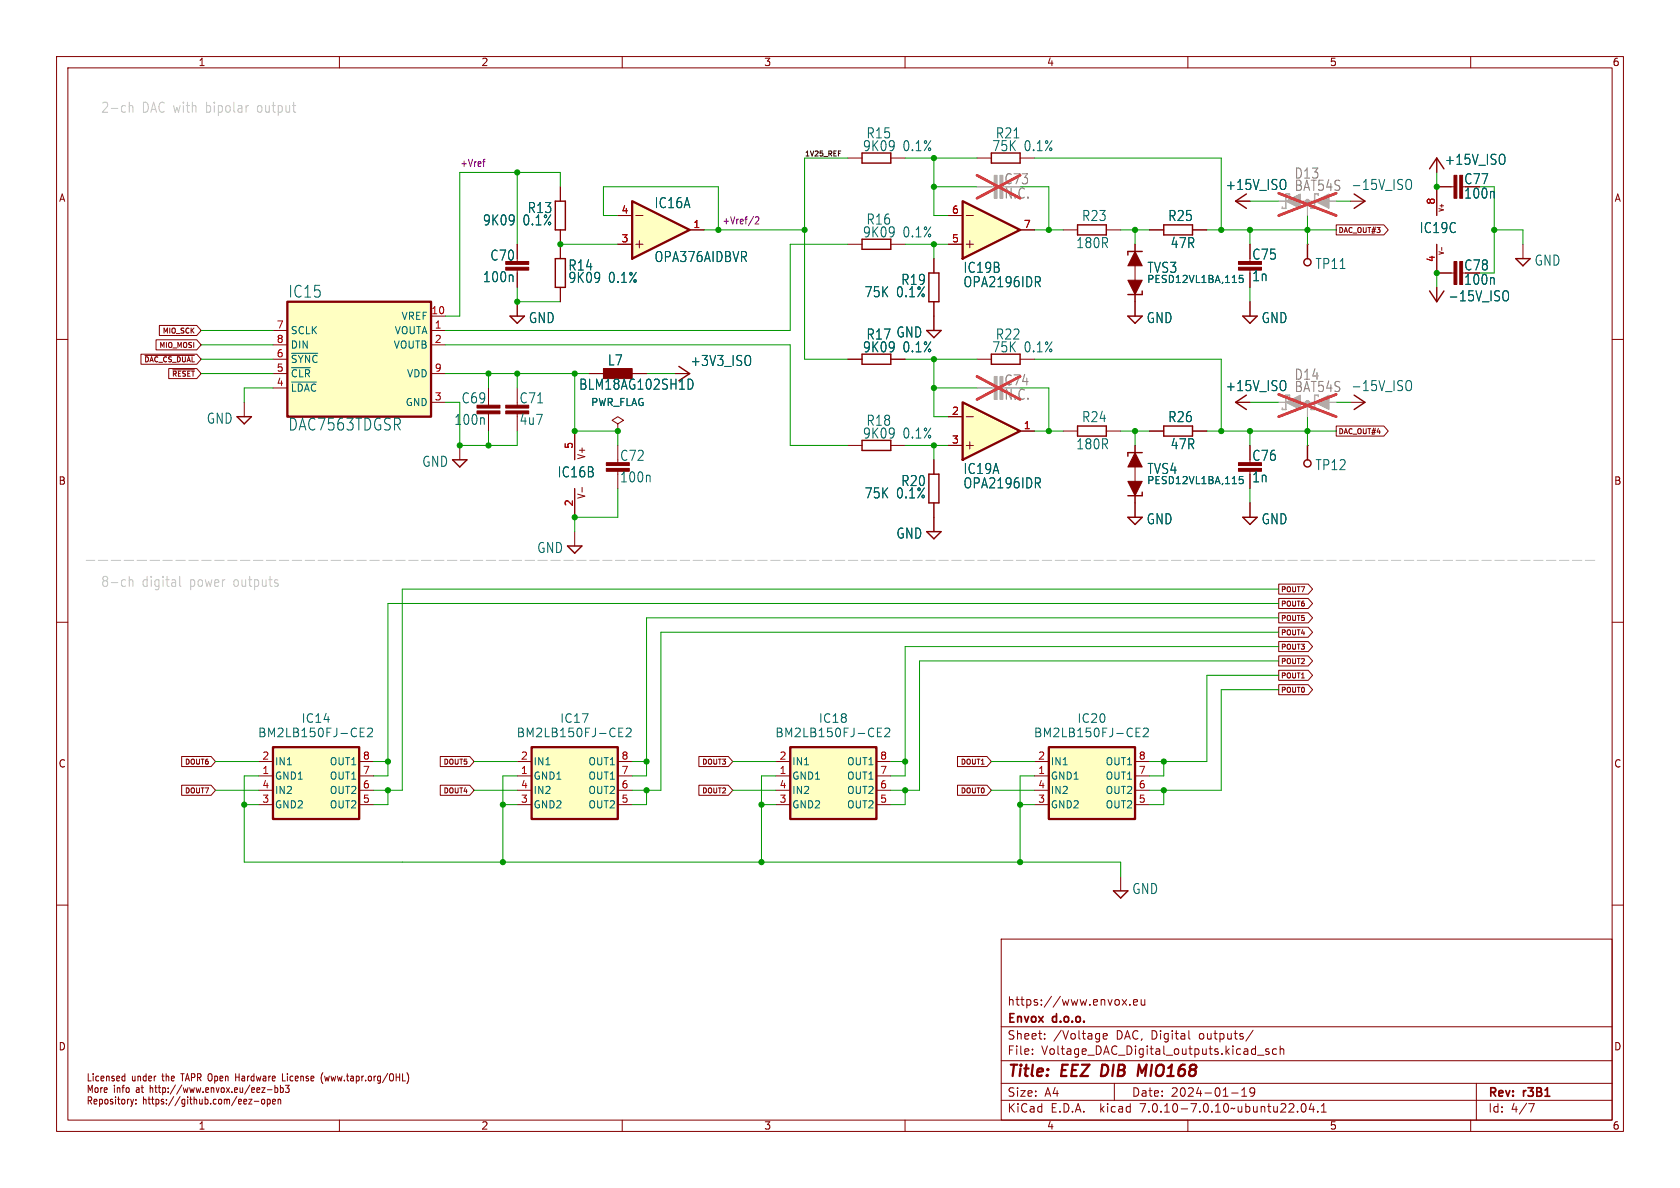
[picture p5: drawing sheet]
<svg xmlns="http://www.w3.org/2000/svg" width="297mm" height="210mm" viewBox="0 0 297 210" stroke-linecap="round" stroke-linejoin="round" font-family="sans-serif">
<g fill="none" stroke="#840000" stroke-width=".18">
<path d="M10 10h277v190h-277zM12 12h273v186h-273zM60 10v2M110 10v2M160 10v2M210 10v2M260 10v2M10 60h2M285 60h2M10 110h2M285 110h2M10 160h2"/>
<path d="M285 160h2M177 166h108v32h-108zM198.4 176.7l.8 1M199.2 176.7l-.8 1M199.7 177.6v.1M200.4 177.2l.7-.1-.1-.3-.4-.1-.2 .2 .1 .7h.5M201.7 176.7l.1 .9 .4 .1 .2-.1M202.4 176.7v1M60 198v2M110 198v2M160 198v2M177 194.5h108"/>
<path d="M177 191.5h108M177 187.5h108M177 181.5h108M182.5 186.3v.1M182.5 185.5v.1M184.7 183.6v.1M184.7 182.8v.1M195 183.2l.7-.1v-.3l-.5-.1-.2 .2 .1 .7h.6M197 191.5v3M210 198v2M210.2 182.2v1.3l.2 .2M217.7 193.2h1.2"/>
<path d="M219.5 193.8h.9M219.5 192.7l.5-.4v1.5M221.5 182.1l-1.3 2M221.8 192.9l-.3 .3h-.3l-.2-.3 .1-.5 .4-.1 .2 .1a.99 .99 0 0 1-.3 1.4h-.3M222.3 186.5h1.2M224.3 185.5l-.3-.1-.3 .2 .1 .2 .5 .2v.3h-.6M225.7 185.5l-.5-.1-.2 .3v.4l.1 .2h.6M226.3 185.5l.2-.1 .4 .1 .1 .9M226.3 184.9v1.5M229.4 196.5v.1M230.2 195.2l.2-.1a.81 .81 0 0 1 .6 .6 .81 .81 0 0 1-.3 .8l-.2 .1a.81 .81 0 0 1-.3-1.4zM231.8 195l-.3 1.1h.9"/>
<path d="M232.2 195.6v1M233 196.5v.1M233.6 196.6h.9M233.6 195.5l.4-.4v1.5M260 198v2M261 191.5v6.5M270.2 195.1h1l-.6 1.5"/>
</g>
<path d="M194.9 188.2l-.3 2h.5M201.4 188.2l.4 1.4 .9-1.4" fill="none" stroke="#840000" stroke-width=".4"/>
<path d="M170.2 35.6l10.1 5-10.1 5.1z" fill="#ffffc2"/>
<g fill="none" stroke="#840000" stroke-width=".18">
<path d="M99.1 33v2.6M149.9 27.9h2.5M157.5 27.9h2.5M167.6 38.1h2.6M170.8 38.1h1.3M172.7 27.9h2.6M180.3 27.9h2.6M218.4 35.6h2.6M238.8 35.6h2.5M254 27.9v2.6M257 33h-3v5.1M91.4 43.2v3"/>
<path d="M91.4 47.8v3M91.4 53.3v2.6M99.1 40.6v5.1M99.1 50.8v2.5M149.9 43.2h2.5M157.5 43.2h2.5M165.1 45.7v2.6M165.1 53.3v5.1M167.6 43.2h2.6M170.8 43.2h1.3M171.4 42.5v1.3M180.3 40.6h2.6"/>
<path d="M200.7 43.2v12.7M221 43.2v2.5M221 48.3v2.5M221 53.3v2.6M231.1 43.2h.1M254 43.2v5.1h3M254 50.8v2.5M254.9 43.7v.6M269.2 43.2v2.5M81.3 78.7v2.6M86.4 68.6v3M86.4 73.2v3"/>
<path d="M91.4 68.6v2.5M101.6 76.2v5.1M104.1 66h2.6M109.2 74.9l1-.6-1-.6-1 .6 1 .6v1.3M109.2 76.2h.1M109.2 78.7v2.6M111.8 66h2.5M172.7 63.5h2.6M180.3 63.5h2.6M218.4 71.1h2.6M238.8 71.1h2.5M101.6 86.4v5"/>
<path d="M101.6 94v2.5M102.9 86.2v.8M91.4 137.2h2.6M91.4 134.6h2.6M91.4 139.7h2.6M109.2 137.2h2.6M109.2 134.6h2.6M109.2 139.7h2.6M91.4 142.2h2.6M109.2 142.2h2.6M198.1 154.9v2.6"/>
</g>
<path d="M170.2 35.6l10.1 5-10.1 5.1zM94 132.1h15.2v12.7h-15.2z" fill="none" stroke="#840000" stroke-width=".41"/>
<g fill="none" stroke="#006464" stroke-width=".18">
<path d="M227.1 31.8a1.43 1.43 0 0 1 0 1.6M248.8 31.8h.5a1.26 1.26 0 0 1-.1 1.7l-.4-.1M265.8 27.4a1.43 1.43 0 0 1 0 1.6M183.4 49.8l.5 .9M183.8 49l.1 .2-.1 .6M219.7 48.7h-.6v.6l.2-.1h.4l.1 .2-.1 .4-.1 .1-.5-.1M265.9 51.5h.6a1.26 1.26 0 0 1-.2 1.7l-.4-.1M121.7 67a.94 .94 0 0 1 .9 .7 .94 .94 0 0 1-.4 1l-.5 .1M227.1 67.4a1.43 1.43 0 0 1 0 1.6M248.8 67.4h.5a1.26 1.26 0 0 1-.1 1.7l-.4-.1M109.4 129.4h.5M109.4 130.2h.7"/>
<path d="M109.4 128.7h.7M110.7 128.9l.6-.2 .2 .2 .1 .2-1 1.1h1"/>
</g>
<g fill="none" stroke="#840000" stroke-width=".25">
<path d="M98.2 35.6h1.7v5h-1.7zM152.4 27.1h5.1v1.7h-5.1zM175.3 27.1h5v1.7h-5zM220.3 34.3l-1.9 1.3 1.9 1.2M239.4 34.3l1.9 1.3-1.9 1.2M252.7 29.8l1.3-1.9 1.3 1.9M90.2 55.9h2.5l-1.3 1.3zM98.2 45.7h1.7v5.1h-1.7zM152.4 42.3h5.1v1.8h-5.1zM163.8 58.4h2.6l-1.3 1.3zM164.2 48.3h1.8v5h-1.8zM199.4 55.9h2.5l-1.2 1.3z"/>
<path d="M201.9 51.4v.7h-2.5M201.9 44.5h-2.5v.6M219.7 55.9h2.5l-1.2 1.3zM231.1 43.2v2.5M252.7 51.4l1.3 1.9 1.3-1.9M268 45.7h2.5l-1.3 1.3zM175.3 62.6h5v1.8h-5zM220.3 69.9l-1.9 1.2 1.9 1.3M239.4 69.9l1.9 1.2-1.9 1.3M80 81.3h2.5l-1.2 1.3zM100.3 96.5h2.6l-1.3 1.3zM196.8 157.5h2.6l-1.3 1.3z"/>
<circle cx="231.1" cy="46.4" r=".63"/>
</g>
<g fill="#840000" stroke="#840000" stroke-width=".18">
<path d="M199.4 49.5h2.5l-1.2 2.6z"/>
<path d="M200.7 44.5l1.2 2.5h-2.5z"/>
<path d="M89.4 46.2h4.1v.5h-4.1z"/>
<path d="M89.4 47.2h4.1v.6h-4.1z"/>
<path d="M258.1 31h.5v4.1h-.5z"/>
<path d="M257 31h.6v4.1h-.6z"/>
<path d="M89.4 71.6h4.1v.5h-4.1z"/>
<path d="M89.4 72.6h4.1v.6h-4.1z"/>
<path d="M258.1 46.2h.5v4.1h-.5z"/>
<path d="M257 46.2h.6v4.1h-.6z"/>
<path d="M84.3 72.6h4.1v.6h-4.1z"/>
<path d="M84.3 71.6h4.1v.5h-4.1z"/>
<path d="M218.9 47.2h4.1v.6h-4.1z"/>
<path d="M218.9 46.2h4.1v.5h-4.1z"/>
<path d="M106.7 65.2h5.1v1.7h-5.1z"/>
<path d="M107.2 82.8h4.1v.5h-4.1z"/>
<path d="M107.2 81.8h4.1v.5h-4.1z"/>
</g>
<path d="M172.7 33h3.1M226.1 35.6h10.1M231.1 35.6v2.5M226.1 71.1h10.1M231.1 71.1v2.6" fill="none" stroke="#a1a1a1" stroke-width=".18"/>
<path d="M228 34.5v-.2h-.7v2.5h-.6v-.2M232.4 34.3v2.5h-.6v-.2M228 70.1v-.2h-.7v2.5h-.6v-.3M232.4 69.9v2.5h-.6v-.3" fill="none" stroke="#a1a1a1" stroke-width=".25"/>
<g fill="#a1a1a1" stroke="#a1a1a1" stroke-width=".18">
<path d="M232.4 35.6l2.5-1.3v2.5z"/>
<path d="M227.3 35.6l2.6-1.3v2.5z"/>
<path d="M232.4 71.1l2.5-1.2v2.5z"/>
<path d="M227.3 71.1l2.6-1.2v2.5z"/>
<path d="M176.8 31h.5v4.1h-.5z"/>
<path d="M175.8 31h.5v4.1h-.5z"/>
<circle cx="231.1" cy="35.6" r=".33"/>
<circle cx="231.1" cy="71.1" r=".33"/>
</g>
<path d="M172.7 31l7.6 4.1M180.3 31l-7.6 4.1M226.1 34.2l10.1 3.9M236.2 34.2l-10.1 3.9M226.1 69.7l10.1 4M236.2 69.7l-10.1 4" fill="none" stroke="#eb3a3d" stroke-width=".46"/>
<path d="M94 132.1h15.2v12.7h-15.2z" fill="#ffffc2" stroke="#ffffc2" stroke-width=".18"/>
<path d="M170.2 71.1l10.1 5.1-10.1 5.1z" fill="#ffffc2"/>
<path d="M119.4 66h2.5M167.6 73.7h2.6M167.6 78.7h2.6M170.8 73.7h1.3M170.8 78.7h1.3M171.4 78.1v1.3M180.3 76.2h2.6" fill="none" stroke="#840000" stroke-width=".18"/>
<path d="M170.2 71.1l10.1 5.1-10.1 5.1z" fill="none" stroke="#840000" stroke-width=".41"/>
<path d="M132.5 62.9a1.43 1.43 0 0 1 0 1.6M183.4 85.4l.5 .8M183.8 84.5l.1 .3-.1 .5" fill="none" stroke="#006464" stroke-width=".18"/>
<path d="M120 64.8l1.9 1.2-1.9 1.3" fill="none" stroke="#840000" stroke-width=".25"/>
<path d="M111.8 35.6l10.1 5-10.1 5.1z" fill="#ffffc2"/>
<g fill="none" stroke="#840000" stroke-width=".18">
<path d="M99.1 33v2.6M109.2 38.1h2.6M112.4 38.1h1.3M167.6 38.1h2.6M218.4 35.6h2.6M236.2 39.8h8.4l.8 .8-.8 .9h-8.4zM254 27.9v2.6M256.5 33h-2.5v5.1M28.2 57.5h6.6l.8 .9-.8 .9h-6.6zM48.3 58.4h2.5M76.2 58.4h2.5M76.2 55.9h2.5"/>
<path d="M91.4 43.2v2.5M91.4 48.3v2.5M91.4 53.3v2.6M99.1 40.6v5.1M99.1 50.8v2.5M109.2 43.2h2.6M112.4 43.2h1.3M113 42.5v1.3M121.9 40.6h2.6M165.1 45.7v2.6M165.1 53.3v5.1M167.6 43.2h2.6"/>
<path d="M180.3 40.6h2.6M188 40.6h2.5M195.6 40.6h2.5M200.7 43.2v2.5M200.7 50.8v5.1M203.2 40.6h2.5M210.8 40.6h2.6M221 43.2v2.5M221 48.3v2.5M221 53.3v2.6M254 43.2v5.1h2.5M254 50.8v2.5"/>
<path d="M24.9 62.6h9.9l.8 .9-.8 .9h-9.9zM25.6 62.8h8.8M27.6 60.1h7.2l.8 .9-.8 .8h-7.2zM29.8 65.2h5l.8 .8-.8 .9h-5zM30.5 65.4h3.9M43.2 71.1v2.6M48.3 63.5h2.5M48.3 61h2.5M48.3 68.6h2.5M48.3 66h2.5M76.2 61h2.5M76.2 71.1h2.5"/>
<path d="M76.2 66h2.5M101.6 76.2v5.1M104.1 66h2.6M109.2 76.2h.1M111.8 66h2.5M119.4 66h2.5M149.9 63.5h2.5M149.9 78.7h2.5M157.5 63.5h2.5M157.5 78.7h2.5M167.6 78.7h2.6M167.6 73.7h2.6"/>
<path d="M180.3 76.2h2.6M188 76.2h2.5M195.6 76.2h2.5M200.7 78.7v12.7M203.2 76.2h2.5M210.8 76.2h2.6M218.4 71.1h2.6M221 78.7v2.6M231.1 78.7h.1M236.2 75.3h8.4l.8 .9-.8 .9h-8.4zM101.6 86.4v5M165.1 81.3v2.5"/>
<path d="M165.1 88.9v5.1M221 83.8v2.6M221 88.9v2.5M226.1 103.3h5.2l.7 .8-.7 .9h-5.2zM226.1 105.8h5.2l.7 .9-.7 .9h-5.2zM226.1 108.3h5.2l.7 .9-.7 .9h-5.2zM226.1 110.9h5.2l.7 .9-.7 .8h-5.2zM226.1 113.4h5.2l.7 .9-.7 .9h-5.2zM226.1 118.5h5.2l.7 .9-.7 .9h-5.2zM226.1 116h5.2l.7 .8-.7 .9h-5.2zM32.1 138.8h5.2l.8 .9-.8 .9h-5.2zM32.1 133.7h5.2l.8 .9-.8 .9h-5.2z"/>
<path d="M45.7 137.2h2.6M45.7 134.6h2.6M45.7 139.7h2.6M63.5 137.2h2.5M63.5 134.6h2.5M63.5 139.7h2.5M77.8 133.7h5.2l.8 .9-.8 .9h-5.2zM77.8 138.8h5.2l.8 .9-.8 .9h-5.2zM123.6 133.7h5.2l.7 .9-.7 .9h-5.2zM123.6 138.8h5.2l.7 .9-.7 .9h-5.2zM137.2 137.2h2.5M137.2 134.6h2.5"/>
<path d="M137.2 139.7h2.5M154.9 137.2h2.6M154.9 134.6h2.6M154.9 139.7h2.6M169.3 138.8h5.2l.8 .9-.8 .9h-5.2zM169.3 133.7h5.2l.8 .9-.8 .9h-5.2zM182.9 137.2h2.5M182.9 134.6h2.5M182.9 139.7h2.5M200.7 137.2h2.5M200.7 134.6h2.5M200.7 139.7h2.5"/>
<path d="M226.1 121h5.2l.7 .9-.7 .9h-5.2zM45.7 142.2h2.6M63.5 142.2h2.5M137.2 142.2h2.5M154.9 142.2h2.6M182.9 142.2h2.5M200.7 142.2h2.5M21.8 190.2l.3 .1M22.1 189.8v1.3M22.1 191l-.3 .1M23.1 194.3l.3 .9M23.4 195.2l-.1 .3"/>
<path d="M23.6 194.3l-.2 .9M24 195v.2M24 194.4v.1M41.7 189.8v1.3M41.7 190.4h.6M44 194.3h.5l-.5 .9h.5M44.9 194.7h.9M46.3 194.4l.3-.1 .2 .3v.3l-.2 .3-.3-.1-.1-.2zM47.3 192.6h.8M47.3 194.4l.3-.1 .2 .3-.1 .5h-.4M47.3 194.3v1.3M48.2 194.7l.5-.1v-.2l-.4-.1-.1 .2v.6h.5"/>
<path d="M48.6 191.9v1.2M48.6 192.3h.3l.2 .2-.1 .6h-.4M49.2 194.4l.1-.1 .3 .1v.8M49.2 194.3v.9M49.6 192.3h.3l.2 .2-.1 .6h-.4M49.6 191.9v1.2M49.9 189.8v1.3h.5M50.4 191.9h.7l-.3 .4 .3 .2v.5l-.2 .1-.5-.1M57.1 189.6a1.65 1.65 0 0 0 0 2M57.4 190.2l.2 .9M71.9 189.6a1.65 1.65 0 0 1 0 2"/>
</g>
<path d="M111.8 35.6l10.1 5-10.1 5.1zM50.8 53.3h25.4v20.4h-25.4zM48.3 132.1h15.2v12.7h-15.2zM139.7 132.1h15.2v12.7h-15.2zM185.4 132.1h15.3v12.7h-15.3z" fill="none" stroke="#840000" stroke-width=".41"/>
<g fill="none" stroke="#840000" stroke-width=".25">
<path d="M190.5 39.8h5.1v1.7h-5.1zM205.7 39.8h5.1v1.7h-5.1zM41.9 73.7h2.5l-1.2 1.2zM152.4 62.6h5.1v1.8h-5.1zM152.4 77.9h5.1v1.7h-5.1zM190.5 75.3h5.1v1.8h-5.1zM205.7 75.3h5.1v1.8h-5.1zM231.1 78.7v2.6M163.8 94h2.6l-1.3 1.3zM164.2 83.8h1.8v5.1h-1.8zM199.4 91.4h2.5l-1.2 1.3zM201.9 87v.6h-2.5"/>
<path d="M201.9 80h-2.5v.6M219.7 91.4h2.5l-1.2 1.3z"/>
<circle cx="231.1" cy="81.9" r=".63"/>
</g>
<g fill="#a1a1a1" stroke="#a1a1a1" stroke-width=".18">
<path d="M176.8 66.5h.5v4.1h-.5z"/>
<path d="M175.8 66.5h.5v4.1h-.5z"/>
</g>
<path d="M172.7 33h2.6M226.1 35.6h2.5M231.1 35.6v2.5M233.7 35.6h2.5M172.7 68.6h3.1M226.1 71.1h2.5M231.1 71.1v2.6M233.7 71.1h2.5" fill="none" stroke="#a1a1a1" stroke-width=".18"/>
<path d="M172.7 31l7.6 4.1M180.3 31l-7.6 4.1M226.1 34.2l10.1 3.9M236.2 34.2l-10.1 3.9M172.7 66.5l7.6 4.1M180.3 66.5l-7.6 4.1M226.1 69.7l10.1 4M236.2 69.7l-10.1 4" fill="none" stroke="#eb3a3d" stroke-width=".46"/>
<g fill="#ffffc2" stroke="#ffffc2" stroke-width=".18">
<path d="M185.4 132.1h15.3v12.7h-15.3z"/>
<path d="M139.7 132.1h15.2v12.7h-15.2z"/>
<path d="M48.3 132.1h15.2v12.7h-15.2z"/>
<path d="M50.8 53.3h25.4v20.4h-25.4z"/>
</g>
<g fill="none" stroke="#006464" stroke-width=".18">
<path d="M227.1 31.8a1.43 1.43 0 0 1 0 1.6M265.8 27.4a1.43 1.43 0 0 1 0 1.6M183.4 49.8l.5 .9M183.8 49l.1 .2-.1 .6M219.7 48.7h-.6v.6l.2-.1h.4l.1 .2-.1 .4-.1 .1-.5-.1M265.9 51.5h.6a1.26 1.26 0 0 1-.2 1.7l-.4-.1M51.5 67.5h4.4M51.5 65h3.3M51.5 62.5h4.7M121.7 67a.94 .94 0 0 1 .9 .7 .94 .94 0 0 1-.4 1l-.5 .1M132.5 62.9a1.43 1.43 0 0 1 0 1.6M227.1 67.4a1.43 1.43 0 0 1 0 1.6"/>
<path d="M183.4 85.4l.5 .8M183.8 84.5l.1 .3-.1 .5M219.7 84.2h-.6v.6l.2-.1 .4 .1 .1 .2-.1 .4-.1 .1-.5-.1M63.7 129.4h.5M63.7 130.2h.7M63.7 128.7h.7M65 128.9l.6-.2 .2 .2 .1 .2-1 1.1h1M155.1 129.4h.5M155.1 130.2h.7M155.1 128.7h.7M156.4 128.9l.6-.2 .2 .2 .1 .2-.9 1.1h.9M200.8 129.4h.5"/>
<path d="M200.8 130.2h.8M200.8 128.7h.8M202.1 128.9l.6-.2 .2 .2 .1 .2-.9 1.1h.9"/>
</g>
<g fill="#840000" stroke="#840000" stroke-width=".18">
<path d="M218.9 82.8h4.1v.5h-4.1z"/>
<path d="M218.9 81.8h4.1v.5h-4.1z"/>
<path d="M199.4 85.1h2.5l-1.2 2.5z"/>
<path d="M200.7 80l1.2 2.6h-2.5z"/>
</g>
<path d="M22.8 18.1v1.7M22.8 18.8a.37 .37 0 0 1 .6-.1l.1 1.1M43.9 18.7h-.3M22.8 101.9v1.8M22.8 102.6a.37 .37 0 0 1 .6 0l.1 1.1M31.8 101.9v1.5l.2 .3M49 103.1a.31 .31 0 0 1 .2 .3 .31 .31 0 0 1-.2 .3M49 102.5l.1 .1" fill="none" stroke="#c2c2c2" stroke-width=".18"/>
<path d="M85.3 28.6h.4M85.7 28.2l-.2 .1M133.2 38.3l-.9 1.6M133.5 38.4l.5-.1 .2 .4-.7 .9h.7" fill="none" stroke="#840084" stroke-width=".18"/>
<path d="M281.9 99.1h-266.7" fill="none" stroke="#c2c2c2" stroke-width=".18" stroke-dasharray="1.7 .6"/>
<g fill="none" stroke="#009600" stroke-width=".18">
<path d="M91.4 30.5v12.7M99.1 33v-2.5h-17.8v25.4h-2.6M109.2 38.1h-2.5v-5.1h20.3v7.6M149.9 27.9h-7.7v35.6h7.7M160 27.9h12.7M165.1 27.9v10.2h2.5M165.1 33h7.6M180.3 33h5.1v7.6M182.9 27.9h33v12.7M221 35.6h5.1M231.1 38.1v5.1M236.2 35.6h2.6"/>
<path d="M254 30.5v2.5M264.2 33v15.3M35.6 58.4h12.7M91.4 50.8v2.5h7.7M99.1 43.2h10.1M124.5 40.6h17.7M149.9 43.2h-10.2v15.2h-61M160 43.2h7.6M165.1 43.2v2.5M182.9 40.6h5.1M198.1 40.6h5.1M200.7 40.6v2.6"/>
<path d="M213.4 40.6h22.8M221 40.6v2.6M221 50.8v2.5M254 48.3v2.5M264.2 40.6h5v2.6M35.6 63.5h12.7M35.6 66h12.7M35.6 61h12.7M48.3 68.6h-5.1v2.5M78.7 61h61v17.7h10.2M78.7 71.1h2.6v7.6h10.1v-2.5M78.7 66h25.4"/>
<path d="M86.4 66v2.6M86.4 76.2v2.5M91.4 66v2.6M101.6 66v10.2h7.6v2.5M114.3 66h5.1M160 78.7h7.6M160 63.5h12.7M165.1 63.5v10.2h2.5M165.1 78.7v2.6M165.1 68.6h7.6M180.3 68.6h5.1v7.6M182.9 63.5h33v12.7"/>
<path d="M182.9 76.2h5.1M198.1 76.2h5.1M200.7 76.2v2.5M213.4 76.2h22.8M221 71.1h5.1M221 76.2v2.5M231.1 73.7v5M236.2 71.1h2.6M109.2 86.4v5h-7.6v2.6M221 86.4v2.5M226.1 114.3h-66.1v22.9h-2.5M226.1 111.8h-109.3v27.9h-5"/>
<path d="M226.1 104.1h-155v35.6h-5.1M226.1 116.8h-63.5v22.9h-5.1M226.1 106.7h-157.5v30.5h-2.6M226.1 109.2h-111.8v28h-2.5M226.1 119.4h-12.7v15.2h-10.2M38.1 139.7h7.6M38.1 134.6h7.6M45.7 137.2h-2.5v15.2h154.9v2.5M66 134.6h2.6M68.6 139.7v2.5h-2.6M83.8 139.7h7.6M83.8 134.6h7.6"/>
<path d="M91.4 137.2h-2.5v15.2M111.8 134.6h2.5M114.3 139.7v2.5h-2.5M129.5 139.7h7.7M129.5 134.6h7.7M137.2 137.2h-2.6v15.2M157.5 134.6h2.5M160 139.7v2.5h-2.5M175.3 139.7h7.6M175.3 134.6h7.6M182.9 137.2h-2.6v15.2M205.7 139.7v2.5h-2.5"/>
<path d="M205.7 134.6v2.6h-2.5M226.1 121.9h-10.2v17.8h-12.7M43.2 142.2h2.5M88.9 142.2h2.5M134.6 142.2h2.6M180.3 142.2h2.6"/>
</g>
<g fill="#009600" stroke="#009600" stroke-width=".18">
<circle cx="205.7" cy="134.6" r=".46"/>
<circle cx="205.7" cy="139.7" r=".46"/>
<circle cx="180.3" cy="152.4" r=".46"/>
<circle cx="180.3" cy="142.2" r=".46"/>
<circle cx="254" cy="33" r=".46"/>
<circle cx="264.2" cy="40.6" r=".46"/>
<circle cx="231.1" cy="76.2" r=".46"/>
<circle cx="221" cy="40.6" r=".46"/>
<circle cx="254" cy="48.3" r=".46"/>
<circle cx="231.1" cy="40.6" r=".46"/>
<circle cx="215.9" cy="40.6" r=".46"/>
<circle cx="185.4" cy="40.6" r=".46"/>
<circle cx="165.1" cy="63.5" r=".46"/>
<circle cx="200.7" cy="76.2" r=".46"/>
<circle cx="221" cy="76.2" r=".46"/>
<circle cx="200.7" cy="40.6" r=".46"/>
<circle cx="215.9" cy="76.2" r=".46"/>
<circle cx="165.1" cy="78.7" r=".46"/>
<circle cx="185.4" cy="76.2" r=".46"/>
<circle cx="165.1" cy="68.6" r=".46"/>
<circle cx="101.6" cy="91.4" r=".46"/>
<circle cx="109.2" cy="76.2" r=".46"/>
<circle cx="86.4" cy="66" r=".46"/>
<circle cx="81.3" cy="78.7" r=".46"/>
<circle cx="101.6" cy="66" r=".46"/>
<circle cx="101.6" cy="76.2" r=".46"/>
<circle cx="86.4" cy="78.7" r=".46"/>
<circle cx="165.1" cy="27.9" r=".46"/>
<circle cx="165.1" cy="43.2" r=".46"/>
<circle cx="165.1" cy="33" r=".46"/>
<circle cx="127" cy="40.6" r=".46"/>
<circle cx="142.2" cy="40.6" r=".46"/>
<circle cx="134.6" cy="142.2" r=".46"/>
<circle cx="134.6" cy="152.4" r=".46"/>
<circle cx="88.9" cy="142.2" r=".46"/>
<circle cx="88.9" cy="152.4" r=".46"/>
<circle cx="114.3" cy="134.6" r=".46"/>
<circle cx="160" cy="139.7" r=".46"/>
<circle cx="160" cy="134.6" r=".46"/>
<circle cx="114.3" cy="139.7" r=".46"/>
<circle cx="91.4" cy="53.3" r=".46"/>
<circle cx="99.1" cy="43.2" r=".46"/>
<circle cx="91.4" cy="30.5" r=".46"/>
<circle cx="91.4" cy="66" r=".46"/>
<circle cx="68.6" cy="134.6" r=".46"/>
<circle cx="68.6" cy="139.7" r=".46"/>
<circle cx="43.2" cy="142.2" r=".46"/>
</g>
<g font-size="2.9" fill="#006464">
<text x="50.9" y="52.8">IC15</text>
<text x="50.9" y="76.3">DAC7563TDGSR</text>
</g>
<g font-size="2.8" fill="#840000">
<text x="178" y="190.9">Title:</text>
<text x="187.7" y="190.9">EEZ</text>
<text x="195.5" y="190.9">DIB</text>
<text x="202.8" y="190.9">MIO168</text>
</g>
<g font-size="2.5" fill="#c2c2c2">
<text x="17.8" y="20.1">2-ch</text>
<text x="25.1" y="20.1">DAC with</text>
<text x="36.5" y="20.1">bipolar</text>
<text x="45.7" y="20.1">output</text>
<text x="17.8" y="103.9">8-ch</text>
<text x="25.1" y="103.9">digital</text>
<text x="33.6" y="103.9">power</text>
<text x="41.4" y="103.9">outputs</text>
</g>
<g font-size="2.5" fill="#006464">
<text x="152.5" y="26.9">9K09</text>
<text x="153.1" y="24.7">R15</text>
<text x="159.6" y="26.9">0.1%</text>
<text x="175.3" y="26.9">75K</text>
<text x="175.9" y="24.7">R21</text>
<text x="181" y="26.9">0.1%</text>
<text x="255.3" y="29.4">+15V_ISO</text>
<text x="216.6" y="33.8">+15V_ISO</text>
<text x="238.8" y="33.8">-15V_ISO</text>
<text x="258.8" y="35.3">100n</text>
<text x="85.3" y="40.1">9K09</text>
<text x="92.4" y="40.1">0.1%</text>
<text x="93.2" y="37.9">R13</text>
<text x="115.6" y="37">IC16A</text>
<text x="153.1" y="39.9">R16</text>
<text x="191.2" y="39.3">R23</text>
<text x="206.4" y="39.3">R25</text>
<text x="250.9" y="41.4">IC19C</text>
<text x="86.6" y="46.3">C70</text>
<text x="115.6" y="46.5">OPA376AIDBVR</text>
<text x="152.5" y="42.2">9K09</text>
<text x="159.6" y="42.2">0.1%</text>
<text x="190.2" y="44.1">180R</text>
<text x="206.9" y="44.1">47R</text>
<text x="221.3" y="46.1">C75</text>
<text x="232.5" y="47.8">TP11</text>
<text x="271.2" y="47.2">GND</text>
<text x="85.3" y="50.1">100n</text>
<text x="100.4" y="50.2">9K09</text>
<text x="100.4" y="48">R14</text>
<text x="107.5" y="50.2">0.1%</text>
<text x="152.8" y="52.8">75K</text>
<text x="158.4" y="52.8">0.1%</text>
<text x="159.2" y="50.6">R19</text>
<text x="170.2" y="48.4">IC19B</text>
<text x="170.2" y="51">OPA2196IDR</text>
<text x="202.7" y="48.4">TVS3</text>
<text x="221.3" y="49.9">1n</text>
<text x="256" y="53.5">-15V_ISO</text>
<text x="258.8" y="50.6">100n</text>
<text x="93.4" y="57.3">GND</text>
<text x="202.6" y="57.3">GND</text>
<text x="222.9" y="57.3">GND</text>
<text x="107.4" y="64.8">L7</text>
<text x="122" y="64.9">+3V3_ISO</text>
<text x="152.5" y="62.5">9K09</text>
<text x="153.1" y="60.2">R17 GND</text>
<text x="159.6" y="62.5">0.1%</text>
<text x="175.3" y="62.5">75K</text>
<text x="175.9" y="60.2">R22</text>
<text x="181" y="62.5">0.1%</text>
<text x="81.5" y="71.5">C69</text>
<text x="91.7" y="71.5">C71</text>
<text x="102.3" y="69.1">BLM18AG102SH1D</text>
<text x="216.6" y="69.4">+15V_ISO</text>
<text x="238.8" y="69.4">-15V_ISO</text>
<text x="36.5" y="75.1">GND</text>
<text x="80.2" y="75.3">100n</text>
<text x="91.7" y="75.3">4u7</text>
<text x="152.5" y="77.7">9K09</text>
<text x="153.1" y="75.5">R18</text>
<text x="159.6" y="77.7">0.1%</text>
<text x="191.2" y="74.8">R24</text>
<text x="206.4" y="74.8">R26</text>
<text x="74.6" y="82.7">GND</text>
<text x="109.5" y="81.7">C72</text>
<text x="190.2" y="79.6">180R</text>
<text x="206.9" y="79.6">47R</text>
<text x="221.3" y="81.7">C76</text>
<text x="232.5" y="83.3">TP12</text>
<text x="98.5" y="84.6">IC16B</text>
<text x="109.5" y="85.5">100n</text>
<text x="152.8" y="88.3">75K</text>
<text x="158.4" y="88.3">0.1%</text>
<text x="159.2" y="86.1">R20</text>
<text x="170.2" y="84">IC19A</text>
<text x="170.2" y="86.5">OPA2196IDR</text>
<text x="202.7" y="84">TVS4</text>
<text x="221.3" y="85.5">1n</text>
<text x="158.4" y="95.4">GND</text>
<text x="202.6" y="92.9">GND</text>
<text x="222.9" y="92.9">GND</text>
<text x="94.9" y="98">GND</text>
<text x="200.1" y="158.3">GND</text>
</g>
<g font-size="2.5" fill="#989898">
<text x="177.5" y="35.3">N.C.</text>
<text x="228.8" y="31.8">D13</text>
<text x="228.8" y="34">BAT54S</text>
<text x="177.5" y="70.9">N.C.</text>
<text x="228.8" y="67.4">D14</text>
<text x="228.8" y="69.5">BAT54S</text>
</g>
<g font-size="2.5" fill="#a1a1a1">
<text x="177.5" y="32.8">C73</text>
<text x="177.5" y="68.3">C74</text>
</g>
<g font-size="2.5" fill="#840000">
<text x="258.8" y="32.8">C77</text>
<text x="258.8" y="48">C78</text>
</g>
<g font-size="2.1" fill="#006464">
<text x="45.5" y="130.5">BM2LB150FJ-CE2</text>
<text x="53.2" y="128">IC14</text>
<text x="91.3" y="130.5">BM2LB150FJ-CE2</text>
<text x="98.9" y="128">IC17</text>
<text x="137" y="130.5">BM2LB150FJ-CE2</text>
<text x="144.7" y="128">IC18</text>
<text x="182.7" y="130.5">BM2LB150FJ-CE2</text>
<text x="190.4" y="128">IC20</text>
</g>
<g font-size="2.1" fill="#840000">
<text x="178" y="178">https://www.envox.eu</text>
<text x="178" y="184">Sheet:</text>
<text x="178" y="181.2">Envox</text>
<text x="186.2" y="181.2">d.o.o.</text>
<text x="186.2" y="184">/Voltage</text>
<text x="197.4" y="184">DAC, Digital</text>
<text x="212.3" y="184">outputs/</text>
<text x="178" y="186.7">File:</text>
<text x="184.1" y="186.7">Voltage_DAC_Digital_outputs.kicad_sch</text>
<text x="178" y="196.9">KiCad</text>
<text x="178" y="194.1">Size:</text>
<text x="184.7" y="194.1">A4</text>
<text x="185.7" y="196.9">E.D.A.</text>
<text x="194.6" y="196.9">kicad</text>
<text x="200" y="194.1">Date:</text>
<text x="201.8" y="196.9">7.0.10-7.0.10~ubuntu22.04.1</text>
<text x="207" y="194.1">2024-01-19</text>
<text x="263" y="194.3">Rev:</text>
<text x="263" y="196.9">Id:</text>
<text x="267.1" y="196.9">4/7</text>
<text x="269.4" y="194.3">r3B1</text>
</g>
<g font-size="1.8" fill="#840000">
<text x="35" y="11.9">1</text>
<text x="85" y="11.9">2</text>
<text x="135" y="11.9">3</text>
<text x="185" y="11.9">4</text>
<text x="235" y="11.9">5</text>
<text x="285" y="11.9">6</text>
<text x="10.3" y="35.9">A</text>
<text x="285.3" y="35.9">A</text>
<text x="103.7" y="81.3" transform="rotate(-90 103.7 81.3)">V+</text>
<text x="10.3" y="85.9">B</text>
<text x="103.7" y="88.3" transform="rotate(-90 103.7 88.3)">V-</text>
<text x="285.3" y="85.9">B</text>
<text x="10.3" y="135.9">C</text>
<text x="285.3" y="135.9">C</text>
<text x="10.3" y="185.9">D</text>
<text x="285.3" y="185.9">D</text>
<text x="15.2" y="191.2">Licensed</text>
<text x="23.3" y="191.2">under</text>
<text x="28.9" y="191.2">the</text>
<text x="32.5" y="191.2">TAPR Open</text>
<text x="42.5" y="191.2">Hardware</text>
<text x="51" y="191.2">License</text>
<text x="58.1" y="191.2">(www.tapr.org/OHL)</text>
<text x="15.2" y="193.3">More</text>
<text x="15.2" y="195.3">Repository:</text>
<text x="20.1" y="193.3">info</text>
<text x="24.3" y="193.3">at</text>
<text x="25.2" y="195.3">https://github.com/eez-open</text>
<text x="26.9" y="193.3">http://www.envox.eu/eez-bb3</text>
<text x="35" y="199.9">1</text>
<text x="85" y="199.9">2</text>
<text x="135" y="199.9">3</text>
<text x="185" y="199.9">4</text>
<text x="235" y="199.9">5</text>
<text x="285" y="199.9">6</text>
</g>
<g font-size="1.8" fill="#840084">
<text x="81.3" y="29.6">+Vref</text>
<text x="127.6" y="39.8">+Vref/2</text>
</g>
<g font-size="1.8" fill="#a90000">
<text x="109.8" y="37.8">4</text>
<text x="122.5" y="40.4">1</text>
<text x="168.2" y="37.8">6</text>
<text x="180.9" y="40.4">7</text>
<text x="253.7" y="36.3" transform="rotate(-90 253.7 36.3)">8</text>
<text x="109.8" y="42.9">3</text>
<text x="168.2" y="42.9">5</text>
<text x="253.7" y="46.4" transform="rotate(-90 253.7 46.4)">4</text>
<text x="48.8" y="58.2">7</text>
<text x="76.2" y="55.6">10</text>
<text x="76.8" y="58.2">1</text>
<text x="48.8" y="65.8">5</text>
<text x="48.8" y="63.2">6</text>
<text x="48.8" y="60.7">8</text>
<text x="76.8" y="60.7">2</text>
<text x="76.8" y="65.8">9</text>
<text x="48.8" y="68.3">4</text>
<text x="76.8" y="70.9">3</text>
<text x="168.2" y="73.4">2</text>
<text x="180.9" y="75.9">1</text>
<text x="101.3" y="79.4" transform="rotate(-90 101.3 79.4)">5</text>
<text x="168.2" y="78.5">3</text>
<text x="101.3" y="89.6" transform="rotate(-90 101.3 89.6)">2</text>
<text x="46.3" y="136.9">1</text>
<text x="46.3" y="134.4">2</text>
<text x="64.1" y="136.9">7</text>
<text x="64.1" y="134.4">8</text>
<text x="92" y="136.9">1</text>
<text x="92" y="134.4">2</text>
<text x="109.8" y="136.9">7</text>
<text x="109.8" y="134.4">8</text>
<text x="137.7" y="136.9">1</text>
<text x="137.7" y="134.4">2</text>
<text x="155.5" y="136.9">7</text>
<text x="155.5" y="134.4">8</text>
<text x="183.4" y="136.9">1</text>
<text x="183.4" y="134.4">2</text>
<text x="201.2" y="136.9">7</text>
<text x="201.2" y="134.4">8</text>
<text x="46.3" y="142">3</text>
<text x="46.3" y="139.4">4</text>
<text x="64.1" y="142">5</text>
<text x="64.1" y="139.4">6</text>
<text x="92" y="142">3</text>
<text x="92" y="139.4">4</text>
<text x="109.8" y="142">5</text>
<text x="109.8" y="139.4">6</text>
<text x="137.7" y="142">3</text>
<text x="137.7" y="139.4">4</text>
<text x="155.5" y="142">5</text>
<text x="155.5" y="139.4">6</text>
<text x="183.4" y="142">3</text>
<text x="183.4" y="139.4">4</text>
<text x="201.2" y="142">5</text>
<text x="201.2" y="139.4">6</text>
</g>
<g font-size="1.8" fill="#006464">
<text x="202.7" y="50.2">PESD12VL1BA,115</text>
<text x="51.3" y="59.3">SCLK</text>
<text x="69.7" y="59.3">VOUTA</text>
<text x="70.9" y="56.7">VREF</text>
<text x="51.3" y="64.4">~{SYNC}</text>
<text x="51.3" y="61.8">DIN</text>
<text x="69.5" y="61.8">VOUTB</text>
<text x="51.3" y="69.4">~{LDAC}</text>
<text x="51.3" y="66.9">~{CLR}</text>
<text x="71.6" y="72">GND</text>
<text x="71.9" y="66.9">VDD</text>
<text x="104.4" y="72">PWR_FLAG</text>
<text x="202.7" y="85.8">PESD12VL1BA,115</text>
<text x="48.5" y="135.5">IN1</text>
<text x="58.2" y="135.5">OUT1</text>
<text x="94.2" y="135.5">IN1</text>
<text x="103.9" y="135.5">OUT1</text>
<text x="140" y="135.5">IN1</text>
<text x="149.6" y="135.5">OUT1</text>
<text x="185.7" y="135.5">IN1</text>
<text x="195.4" y="135.5">OUT1</text>
<text x="48.5" y="138">GND1</text>
<text x="48.5" y="143.1">GND2</text>
<text x="48.5" y="140.6">IN2</text>
<text x="58.2" y="143.1">OUT2</text>
<text x="58.2" y="140.6">OUT2</text>
<text x="58.2" y="138">OUT1</text>
<text x="94.2" y="138">GND1</text>
<text x="94.2" y="143.1">GND2</text>
<text x="94.2" y="140.6">IN2</text>
<text x="103.9" y="143.1">OUT2</text>
<text x="103.9" y="140.6">OUT2</text>
<text x="103.9" y="138">OUT1</text>
<text x="140" y="138">GND1</text>
<text x="140" y="143.1">GND2</text>
<text x="140" y="140.6">IN2</text>
<text x="149.6" y="143.1">OUT2</text>
<text x="149.6" y="140.6">OUT2</text>
<text x="149.6" y="138">OUT1</text>
<text x="185.7" y="138">GND1</text>
<text x="185.7" y="143.1">GND2</text>
<text x="185.7" y="140.6">IN2</text>
<text x="195.4" y="143.1">OUT2</text>
<text x="195.4" y="140.6">OUT2</text>
<text x="195.4" y="138">OUT1</text>
</g>
<text font-size="1.2" fill="#0f0f0f" x="142.2" y="27.7">1V25_REF</text>
<g font-size="1.2" fill="#840000">
<text x="236.6" y="41.4">DAC_OUT#3</text>
<text x="28.6" y="59.2">MIO_SCK</text>
<text x="25.3" y="64.2">~{DAC_CS_DUAL}</text>
<text x="28" y="61.7">MIO_MOSI</text>
<text x="30.3" y="66.8">~{RESET}</text>
<text x="236.6" y="76.9">DAC_OUT#4</text>
<text x="226.4" y="104.9">POUT7</text>
<text x="226.4" y="107.4">POUT6</text>
<text x="226.4" y="110">POUT5</text>
<text x="226.4" y="112.5">POUT4</text>
<text x="226.4" y="115">POUT3</text>
<text x="226.4" y="117.6">POUT2</text>
<text x="226.4" y="122.7">POUT0</text>
<text x="226.4" y="120.1">POUT1</text>
<text x="32.5" y="135.4">DOUT6</text>
<text x="78.3" y="135.4">DOUT5</text>
<text x="124" y="135.4">DOUT3</text>
<text x="169.7" y="135.4">DOUT1</text>
<text x="32.5" y="140.4">DOUT7</text>
<text x="78.3" y="140.4">DOUT4</text>
<text x="124" y="140.4">DOUT2</text>
<text x="169.7" y="140.4">DOUT0</text>
</g>
<g font-size="1.1" fill="#840000">
<text x="255.5" y="37.6" transform="rotate(-90 255.5 37.6)">V+</text>
<text x="255.5" y="45.2" transform="rotate(-90 255.5 45.2)">V-</text>
</g>
</svg>
